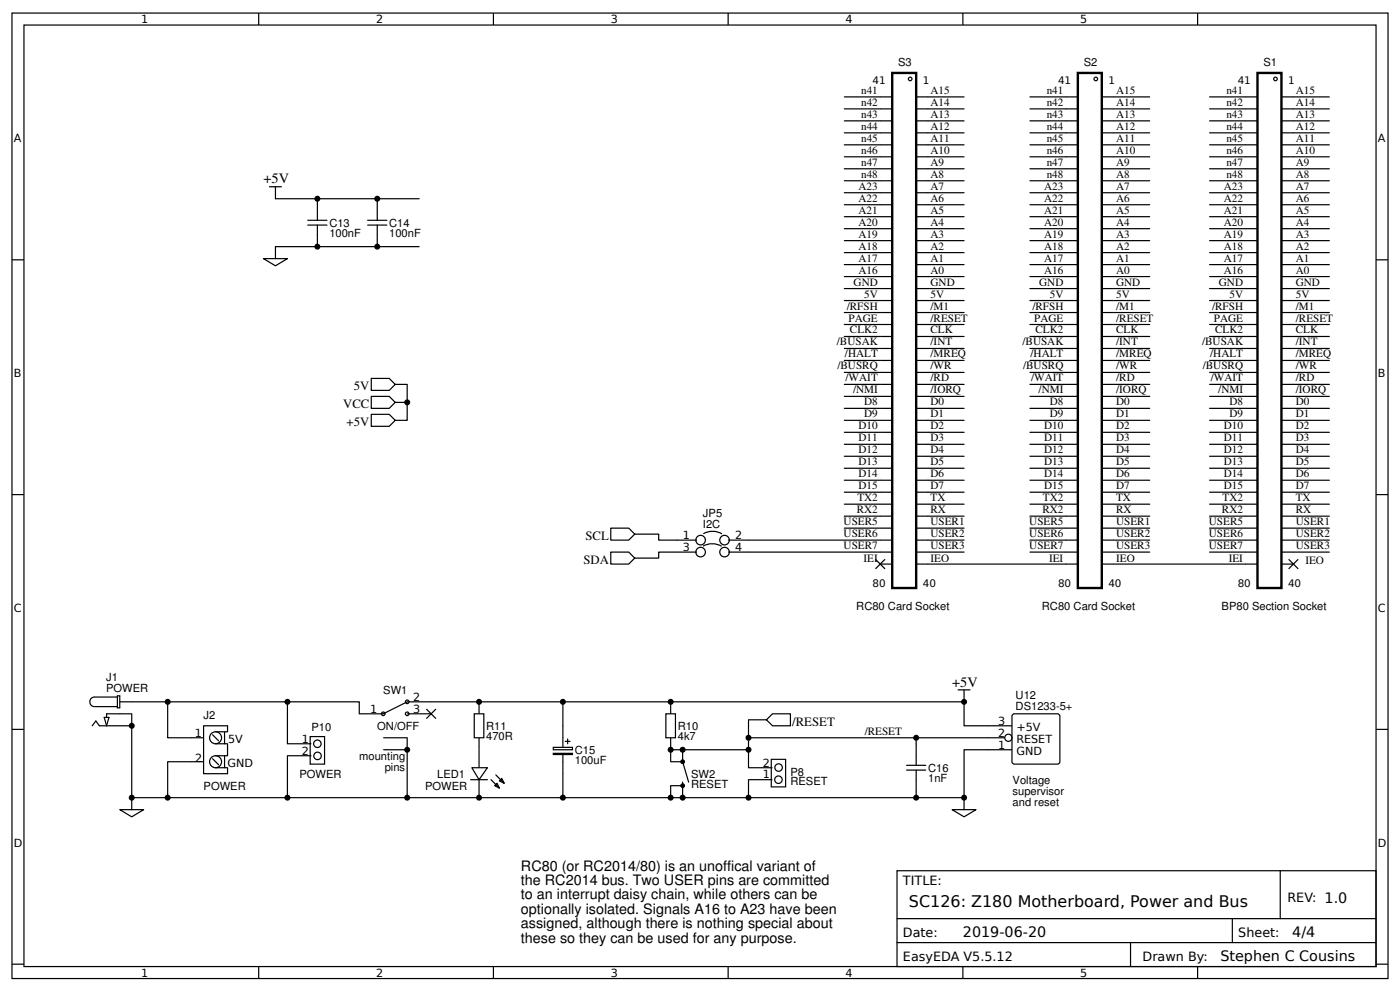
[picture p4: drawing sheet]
<svg xmlns="http://www.w3.org/2000/svg" width="309mm" height="219mm" viewBox="0 0 309 219" stroke-linecap="round" stroke-linejoin="round" font-family="sans-serif">
<g fill="none" stroke="#000" stroke-width=".26">
<path d="M2.6 2.9h304.1v213.2h-304.1zM5.3 5.5h298.7v208h-298.7zM57.1 2.9v2.6M109 2.9v2.6M160.9 2.9v2.6M212.7 2.9v2.6M264.6 2.9v2.6M285.8 21.4h7.9M285.8 24.1h7.9M285.8 26.7h7.9M285.8 29.3h7.9M285.8 32h7.9"/>
<path d="M285.8 34.6h7.9M285.8 37.3h7.9M285.8 39.9h7.9M2.6 57.4h2.7M58.2 57.1h5.3l-2.6 1.6zM59.5 41.2h2.7M60.9 41.2v2.7h31.7M68 49.7h4.2M68 48.7h4.2M70.1 43.9v4.8M70.1 49.7v4.8M92.6 54.5h-31.7v2.6"/>
<path d="M267.2 50.5h8M267.2 47.9h8M285.8 50.5h7.9M285.8 47.9h7.9M285.8 42.6h7.9M285.8 45.2h7.9M285.8 53.2h7.9M285.8 55.8h7.9M285.8 58.4h7.9M304 57.4h2.7M285.8 71.7h7.9M285.8 74.3h7.9"/>
<path d="M285.8 77h7.9M285.8 79.6h7.9M285.8 61.1h7.9M285.8 63.7h7.9M285.8 66.4h7.9M285.8 69h7.9M285.8 82.3h7.9M285.8 84.9h7.9M285.8 87.6h7.9M285.8 90.2h7.9M285.8 92.8h7.9M285.8 95.5h7.9"/>
<path d="M285.8 98.1h7.9M2.6 109.2h2.7M285.8 100.8h7.9M285.8 103.4h7.9M285.8 106.1h7.9M285.8 108.7h7.9M285.8 111.4h7.9M285.8 114h7.9M304 109.2h2.7M2.6 161.1h2.7M304 161.1h2.7M198.2 192.3h105.8v21.2h-105.8z"/>
<path d="M282.8 192.3v10.6M2.6 213h2.7M57.1 213.5v2.6M109 213.5v2.6M160.9 213.5v2.6M198.2 202.9h105.8M198.2 208.2h105.8M212.7 213.5v2.6M249.8 208.2v5.3M264.6 213.5v2.6M272.3 202.9v5.3M304 213h2.7"/>
</g>
<path d="M277.8 16.1h5.3v113.8h-5.3z" fill="none" stroke="#000" stroke-width=".53"/>
<circle cx="281.8" cy="17.4" r=".4" fill="#fff" stroke="#000" stroke-width=".26"/>
<g fill="none" stroke="#000" stroke-width=".26">
<path d="M227.5 24.1h8M227.5 26.7h8M227.5 29.3h8M227.5 32h8M227.5 34.6h8M227.5 37.3h8M227.5 39.9h8M246.1 21.4h7.9M246.1 24.1h7.9M246.1 26.7h7.9M246.1 29.3h7.9M246.1 32h7.9"/>
<path d="M246.1 34.6h7.9M246.1 37.3h7.9M246.1 39.9h7.9M267.2 24.1h10.6M267.2 26.7h10.6M267.2 29.3h10.6M267.2 32h10.6M267.2 34.6h10.6M267.2 37.3h10.6M267.2 39.9h10.6M275.2 21.4h2.6M283.1 21.4h2.7"/>
<path d="M283.1 24.1h2.7M283.1 26.7h2.7M283.1 29.3h2.7M283.1 32h2.7M283.1 34.6h2.7M283.1 37.3h2.7M283.1 39.9h2.7M227.5 42.6h8M227.5 45.2h8M227.5 47.9h8M227.5 50.5h8M227.5 53.2h8"/>
<path d="M227.5 55.8h8M227.5 58.4h8M246.1 42.6h7.9M246.1 45.2h7.9M246.1 47.9h7.9M246.1 50.5h7.9M246.1 53.2h7.9M246.1 55.8h7.9M246.1 58.4h7.9M267.2 42.6h10.6M267.2 45.2h10.6M267.2 53.2h10.6"/>
<path d="M267.2 55.8h10.6M267.2 58.4h10.6M275.2 47.9h2.6M275.2 50.5h2.6M283.1 42.6h2.7M283.1 45.2h2.7M283.1 47.9h2.7M283.1 50.5h2.7M283.1 53.2h2.7M283.1 55.8h2.7M283.1 58.4h2.7M227.5 61.1h8"/>
<path d="M227.5 63.7h8M227.5 66.4h8M227.5 69h8M227.5 71.7h8M227.5 74.3h8M227.5 77h8M227.5 79.6h8M246.1 61.1h7.9M246.1 63.7h7.9M246.1 66.4h7.9M246.1 69h7.9M246.1 71.7h7.9"/>
<path d="M246.1 74.3h7.9M246.1 77h7.9M246.1 79.6h7.9M267.2 61.1h10.6M267.2 63.7h10.6M267.2 66.4h10.6M267.2 69h10.6M267.2 71.7h10.6M267.2 74.3h10.6M267.2 77h10.6M267.2 79.6h10.6M283.1 61.1h2.7"/>
<path d="M283.1 63.7h2.7M283.1 66.4h2.7M283.1 69h2.7M283.1 71.7h2.7M283.1 74.3h2.7M283.1 77h2.7M283.1 79.6h2.7M227.5 82.3h8M227.5 84.9h8M227.5 87.6h8M227.5 90.2h8M227.5 92.8h8"/>
<path d="M227.5 95.5h8M227.5 98.1h8M246.1 82.3h7.9M246.1 84.9h7.9M246.1 87.6h7.9M246.1 90.2h7.9M246.1 92.8h7.9M246.1 95.5h7.9M246.1 98.1h7.9M267.2 82.3h10.6M267.2 84.9h10.6M267.2 87.6h10.6"/>
<path d="M267.2 90.2h10.6M267.2 92.8h10.6M267.2 95.5h10.6M267.2 98.1h10.6M283.1 82.3h2.7M283.1 84.9h2.7M283.1 87.6h2.7M283.1 90.2h2.7M283.1 92.8h2.7M283.1 95.5h2.7M283.1 98.1h2.7M227.5 100.8h8"/>
<path d="M227.5 103.4h8M227.5 106.1h8M227.5 108.7h8M227.5 111.4h8M227.5 114h8M227.5 116.7h8M227.5 119.3h8M246.1 100.8h7.9M246.1 103.4h7.9M246.1 106.1h7.9M246.1 108.7h7.9M246.1 111.4h7.9"/>
<path d="M246.1 114h7.9M246.1 116.7h7.9M246.1 119.3h7.9M267.2 100.8h10.6M267.2 103.4h10.6M267.2 106.1h10.6M267.2 108.7h10.6M267.2 111.4h10.6M267.2 114h10.6M267.2 116.7h10.6M267.2 119.3h10.6M283.1 100.8h2.7"/>
<path d="M283.1 103.4h2.7M283.1 106.1h2.7M283.1 108.7h2.7M283.1 111.4h2.7M283.1 114h2.7M283.1 116.7h10.6M283.1 119.3h10.6M227.5 121.9h8M246.1 121.9h7.9M267.2 121.9h10.6M275.2 124.6h2.6M283.1 121.9h10.6"/>
<path d="M283.1 124.6h2.7M23 158.5h1.1l-.6 1.8zM23.5 158.5v-.8h5.6v21.1M25.9 154h-5a1.06 1.06 0 0 0-1.1 1 1.06 1.06 0 0 0 1.1 1.1h5M25.9 153.7h.6v2.6h-.6zM26.5 155h52.9v2.7M37 155v8h8M95.2 155h117.8M104.8 157.7h2.1v5.3h-2.1zM105.8 155v2.7M124.4 155v10.1M147.1 157.7h2.1v5.3h-2.1z"/>
<path d="M148.2 155v2.7M169.3 159h-3.9v6.6h-17.2M170.7 157.7h3.9v2.6h-3.9l-1.4-1.3zM20.4 160.3l.8-1 .8 1h7.1M26.5 178.8h5.2l-2.6 1.6zM29.1 176.2h173.3M45 168.2h-8v8M47 167.6l1.3 1.3M47 162.3l1.3 1.3M47.6 164.3h2.7v2.6h-2.7M47.6 161.6h2.7v-1.3h-5.3v10.6h5.3v-1.3h-2.7M49.6 161.6v2.7"/>
<path d="M49.6 166.9v2.7M104 172.2h3.7M104.2 169.6h3.5l-1.9 2.6zM105.8 163v6.6M105.8 172.2v4M108.5 172.2l1.8 1.9M109.3 173.5l.5-.5 .5 1.1zM109.5 171.2l1.9 1.8M110.3 172.5l.6-.5 .5 1zM122.2 165.1h4.3v.5h-4.3zM124.4 166.7v9.5M124.9 163.8h1"/>
<path d="M125.4 163.2v1.1M148.2 163v5.2h2.6M150.8 173.5h-2.6v2.7M150.8 165.6v2.6M150.8 172.7v3.5M150.8 168.2l1.3 4.5M165.4 165.6v4h5.3M170.4 167.7h3.2v6.1h-3.2zM170.7 172.2h-5.3v4M210.3 178.8h5.3l-2.6 1.6zM213 176.2v2.6"/>
<circle cx="47.6" cy="163" r="1.32"/>
<circle cx="47.6" cy="168.2" r="1.32"/>
<circle cx="172" cy="172.2" r=".83"/>
<circle cx="172" cy="169.5" r=".83"/>
</g>
<g fill="#000" stroke="#000" stroke-width=".26">
<path d="M122.2 166.4h4.3v.3h-4.3z"/>
<path d="M284.7 123.5l2.1 2.2zM286.8 123.5l-2.1 2.2z"/>
<path d="M94.2 156.6l2.1 2.1zM96.3 156.6l-2.1 2.1z"/>
</g>
<g fill="none" stroke="#000" stroke-width=".53">
<path d="M238.1 16.1h5.3v113.8h-5.3z"/>
<circle cx="150.8" cy="173.5" r=".26"/>
<circle cx="150.8" cy="168.2" r=".26"/>
</g>
<circle cx="242.1" cy="17.4" r=".4" fill="#fff" stroke="#000" stroke-width=".26"/>
<g fill="none" stroke="#000" stroke-width=".26">
<path d="M186.5 24.1h8M186.5 26.7h8M186.5 29.3h8M186.5 32h8M186.5 34.6h8M186.5 37.3h8M186.5 39.9h8M205.1 21.4h7.9M205.1 24.1h7.9M205.1 26.7h7.9M205.1 29.3h7.9M205.1 32h7.9"/>
<path d="M205.1 34.6h7.9M205.1 37.3h7.9M205.1 39.9h7.9M235.5 21.4h2.6M235.5 24.1h2.6M235.5 26.7h2.6M235.5 29.3h2.6M235.5 32h2.6M235.5 34.6h2.6M235.5 37.3h2.6M235.5 39.9h2.6M243.4 21.4h2.7"/>
<path d="M243.4 24.1h2.7M243.4 26.7h2.7M243.4 29.3h2.7M243.4 32h2.7M243.4 34.6h2.7M243.4 37.3h2.7M243.4 39.9h2.7M186.5 42.6h8M186.5 45.2h8M186.5 47.9h8M186.5 50.5h8M186.5 53.2h8"/>
<path d="M186.5 55.8h8M186.5 58.4h8M205.1 42.6h7.9M205.1 45.2h7.9M205.1 47.9h7.9M205.1 50.5h7.9M205.1 53.2h7.9M205.1 55.8h7.9M205.1 58.4h7.9M235.5 42.6h2.6M235.5 45.2h2.6M235.5 47.9h2.6"/>
<path d="M235.5 50.5h2.6M235.5 53.2h2.6M235.5 55.8h2.6M235.5 58.4h2.6M243.4 42.6h2.7M243.4 45.2h2.7M243.4 47.9h2.7M243.4 50.5h2.7M243.4 53.2h2.7M243.4 55.8h2.7M243.4 58.4h2.7M186.5 61.1h8"/>
<path d="M186.5 63.7h8M186.5 66.4h8M186.5 69h8M186.5 71.7h8M186.5 74.3h8M186.5 77h8M186.5 79.6h8M205.1 61.1h7.9M205.1 63.7h7.9M205.1 66.4h7.9M205.1 69h7.9M205.1 71.7h7.9"/>
<path d="M205.1 74.3h7.9M205.1 77h7.9M205.1 79.6h7.9M235.5 61.1h2.6M235.5 63.7h2.6M235.5 66.4h2.6M235.5 69h2.6M235.5 71.7h2.6M235.5 74.3h2.6M235.5 77h2.6M235.5 79.6h2.6M243.4 61.1h2.7"/>
<path d="M243.4 63.7h2.7M243.4 66.4h2.7M243.4 69h2.7M243.4 71.7h2.7M243.4 74.3h2.7M243.4 77h2.7M243.4 79.6h2.7M186.5 82.3h8M186.5 84.9h8M186.5 87.6h8M186.5 90.2h8M186.5 92.8h8"/>
<path d="M186.5 95.5h8M186.5 98.1h8M205.1 82.3h7.9M205.1 84.9h7.9M205.1 87.6h7.9M205.1 90.2h7.9M205.1 92.8h7.9M205.1 95.5h7.9M205.1 98.1h7.9M235.5 82.3h2.6M235.5 84.9h2.6M235.5 87.6h2.6"/>
<path d="M235.5 90.2h2.6M235.5 92.8h2.6M235.5 95.5h2.6M235.5 98.1h2.6M243.4 82.3h2.7M243.4 84.9h2.7M243.4 87.6h2.7M243.4 90.2h2.7M243.4 92.8h2.7M243.4 95.5h2.7M243.4 98.1h2.7M165.4 119.3h29.1"/>
<path d="M186.5 100.8h8M186.5 103.4h8M186.5 106.1h8M186.5 108.7h8M186.5 111.4h8M186.5 114h8M186.5 116.7h8M205.1 100.8h7.9M205.1 103.4h7.9M205.1 106.1h7.9M205.1 108.7h7.9M205.1 111.4h7.9"/>
<path d="M205.1 114h7.9M205.1 116.7h7.9M205.1 119.3h7.9M235.5 100.8h2.6M235.5 103.4h2.6M235.5 106.1h2.6M235.5 108.7h2.6M235.5 111.4h2.6M235.5 114h2.6M235.5 116.7h2.6M235.5 119.3h2.6M243.4 100.8h2.7"/>
<path d="M243.4 103.4h2.7M243.4 106.1h2.7M243.4 108.7h2.7M243.4 111.4h2.7M243.4 114h2.7M243.4 116.7h2.7M243.4 119.3h2.7M165.4 121.9h29.1M205.1 121.9h7.9M235.5 121.9h2.6M235.5 124.6h2.6M243.4 121.9h2.7"/>
<path d="M243.4 124.6h31.8"/>
</g>
<path d="M193.4 123.5l2.1 2.2zM195.5 123.5l-2.1 2.2z" fill="#000" stroke="#000" stroke-width=".26"/>
<path d="M197.1 16.1h5.3v113.8h-5.3z" fill="none" stroke="#000" stroke-width=".53"/>
<circle cx="201.1" cy="17.4" r=".4" fill="#fff" stroke="#000" stroke-width=".26"/>
<g fill="none" stroke="#000" stroke-width=".26">
<path d="M186.5 21.4h10.6M194.5 24.1h2.6M194.5 26.7h2.6M194.5 29.3h2.6M194.5 32h2.6M194.5 34.6h2.6M194.5 37.3h2.6M194.5 39.9h2.6M202.4 21.4h2.7M202.4 24.1h2.7M202.4 26.7h2.7M202.4 29.3h2.7"/>
<path d="M202.4 32h2.7M202.4 34.6h2.7M202.4 37.3h2.7M202.4 39.9h2.7M227.5 21.4h8M267.2 21.4h8M81.2 49.7h4.3M81.2 48.7h4.3M83.3 43.9v4.8M83.3 49.7v4.8M194.5 42.6h2.6M194.5 45.2h2.6"/>
<path d="M194.5 47.9h2.6M194.5 50.5h2.6M194.5 53.2h2.6M194.5 55.8h2.6M194.5 58.4h2.6M202.4 42.6h2.7M202.4 45.2h2.7M202.4 47.9h2.7M202.4 50.5h2.7M202.4 53.2h2.7M202.4 55.8h2.7M202.4 58.4h2.7"/>
<path d="M194.5 61.1h2.6M194.5 63.7h2.6M194.5 66.4h2.6M194.5 69h2.6M194.5 71.7h2.6M194.5 74.3h2.6M194.5 77h2.6M194.5 79.6h2.6M202.4 61.1h2.7M202.4 63.7h2.7M202.4 66.4h2.7M202.4 69h2.7"/>
<path d="M202.4 71.7h2.7M202.4 74.3h2.7M202.4 77h2.7M202.4 79.6h2.7M82 83.6h4l1.3 1.3-1.3 1.3h-4zM82 87.6h4l1.3 1.3-1.3 1.3h-4zM82 91.5h4l1.3 1.3-1.3 1.4h-4zM87.3 84.9h2.7v7.9h-2.7M87.3 88.9h2.7M194.5 82.3h2.6M194.5 84.9h2.6M194.5 87.6h2.6"/>
<path d="M194.5 90.2h2.6M194.5 92.8h2.6M194.5 95.5h2.6M194.5 98.1h2.6M202.4 82.3h2.7M202.4 84.9h2.7M202.4 87.6h2.7M202.4 90.2h2.7M202.4 92.8h2.7M202.4 95.5h2.7M202.4 98.1h2.7M134.9 116.7h4l1.3 1.3-1.3 1.3h-4z"/>
<path d="M140.2 118h5.3v1.3h8.5M155.4 117.9a4 4 0 0 1 4.1 0M160.9 119.3h4.5M194.5 100.8h2.6M194.5 103.4h2.6M194.5 106.1h2.6M194.5 108.7h2.6M194.5 111.4h2.6M194.5 114h2.6M194.5 116.7h2.6M194.5 119.3h2.6M202.4 100.8h2.7"/>
<path d="M202.4 103.4h2.7M202.4 106.1h2.7M202.4 108.7h2.7M202.4 111.4h2.7M202.4 114h2.7M202.4 116.7h2.7M202.4 119.3h2.7M134.9 121.9h4l1.3 1.4-1.3 1.3h-4zM154 121.9h-8.5v1.4h-5.3M155.3 120.6a4 4 0 0 1 4.1 .1M160.9 121.9h4.5M194.5 121.9h2.6"/>
<path d="M194.5 124.6h2.6M202.4 121.9h2.7M202.4 124.6h33.1M63.5 155v9.3h5.3M90 157.7h5.2M95.2 155h-5.2l-5.3 2.7h-5.3M211.7 152.4h2.6M213 152.4v7.9h10.6M223.6 157.9l.5-.2h9.5l.5 .2 .1 10.3-.3 .5-9.8 .1-.5-.3zM68.5 162.7h3.2v6.1h-3.2zM68.8 166.9h-5.3v9.3M84.7 163h5.3v13.2"/>
<path d="M84.7 165.6h5.3M165.4 163h56.6M200.3 170.1h4.2M200.3 169h4.2M202.4 163v6M223.6 165.6h-10.6v10.6h-10.6v-6.1"/>
<circle cx="154.8" cy="119.3" r="1.06"/>
<circle cx="160.1" cy="119.3" r="1.06"/>
<circle cx="154.8" cy="121.9" r="1.06"/>
<circle cx="160.1" cy="121.9" r="1.06"/>
<circle cx="84.7" cy="157.7" r=".4"/>
<circle cx="90" cy="157.7" r=".4"/>
<circle cx="90" cy="155" r=".4"/>
<circle cx="70.1" cy="164.3" r=".83"/>
<circle cx="70.1" cy="167" r=".83"/>
<circle cx="222.8" cy="163" r=".79"/>
</g>
<g fill="#000">
<circle cx="70.1" cy="54.5" r=".66"/>
<circle cx="70.1" cy="43.9" r=".66"/>
<circle cx="83.3" cy="43.9" r=".66"/>
<circle cx="83.3" cy="54.5" r=".66"/>
<circle cx="90" cy="88.9" r=".66"/>
<circle cx="37" cy="155" r=".66"/>
<circle cx="63.5" cy="155" r=".66"/>
<circle cx="105.8" cy="155" r=".66"/>
<circle cx="124.4" cy="155" r=".66"/>
<circle cx="148.2" cy="155" r=".66"/>
<circle cx="213" cy="155" r=".66"/>
<circle cx="29.1" cy="160.3" r=".66"/>
<circle cx="29.1" cy="176.2" r=".66"/>
<circle cx="37" cy="176.2" r=".66"/>
<circle cx="63.5" cy="176.2" r=".66"/>
<circle cx="90" cy="165.6" r=".66"/>
<circle cx="90" cy="176.2" r=".66"/>
<circle cx="105.8" cy="176.2" r=".66"/>
<circle cx="124.4" cy="176.2" r=".66"/>
<circle cx="148.2" cy="165.6" r=".66"/>
<circle cx="148.2" cy="176.2" r=".66"/>
<circle cx="150.8" cy="165.6" r=".66"/>
<circle cx="150.8" cy="176.2" r=".66"/>
<circle cx="165.4" cy="165.6" r=".66"/>
<circle cx="165.4" cy="163" r=".66"/>
<circle cx="165.4" cy="176.2" r=".66"/>
<circle cx="202.4" cy="163" r=".66"/>
<circle cx="202.4" cy="176.2" r=".66"/>
<circle cx="213" cy="176.2" r=".66"/>
</g>
<text font-size="3.5" x="200.8" y="200.3">SC126: Z180 Motherboard, Power and Bus</text>
<g font-size="3.2">
<text x="58.2" y="40.4">+5V</text>
<text x="210.3" y="151.8">+5V</text>
<text x="115.1" y="192.3">RC80 (or RC2014/80) is an unoffical variant of</text>
<text x="115.1" y="195.5">the RC2014 bus. Two USER pins are committed</text>
<text x="115.1" y="198.7">to an interrupt daisy chain, while others can be</text>
<text x="115.1" y="201.9">optionally isolated. Signals A16 to A23 have been</text>
<text x="115.1" y="205">assigned, although there is nothing special about</text>
<text x="115.1" y="208.2">these so they can be used for any purpose.</text>
<text x="212.7" y="206.9">2019-06-20</text>
<text x="285.5" y="206.9">4/4</text>
<text x="269.6" y="212.2">Stephen C Cousins</text>
</g>
<g font-size="2.8">
<text x="78.2" y="86.2">5V</text>
<text x="75.8" y="90.2">VCC</text>
<text x="76.6" y="94.2">+5V</text>
<text x="129.4" y="119.3">SCL</text>
<text x="128.9" y="124.6">SDA</text>
<text x="175" y="160.3">/RESET</text>
<text x="199.5" y="195.5">TITLE:</text>
<text x="284.4" y="199.2">REV: 1.0</text>
<text x="199.5" y="206.9">Date:</text>
<text x="273.6" y="206.9">Sheet:</text>
<text x="199.5" y="212.2">EasyEDA V5.5.12</text>
<text x="252.4" y="212.2">Drawn By:</text>
</g>
<g font-size="2.5">
<text x="31.2" y="5.1">1</text>
<text x="83.1" y="5.1">2</text>
<text x="134.9" y="5.1">3</text>
<text x="186.8" y="5.1">4</text>
<text x="238.7" y="5.1">5</text>
<text x="198.4" y="14.7">S3</text>
<text x="239.4" y="14.7">S2</text>
<text x="279.1" y="14.7">S1</text>
<text x="190.2" y="23.4">n42</text>
<text x="190.2" y="20.7">n41</text>
<text x="205.6" y="20.7">A15</text>
<text x="205.6" y="23.4">A14</text>
<text x="231.2" y="23.4">n42</text>
<text x="231.2" y="20.7">n41</text>
<text x="246.6" y="20.7">A15</text>
<text x="246.6" y="23.4">A14</text>
<text x="270.9" y="23.4">n42</text>
<text x="270.9" y="20.7">n41</text>
<text x="286.3" y="20.7">A15</text>
<text x="286.3" y="23.4">A14</text>
<text x="190.2" y="26">n43</text>
<text x="190.2" y="28.7">n44</text>
<text x="205.6" y="26">A13</text>
<text x="205.6" y="28.7">A12</text>
<text x="231.2" y="26">n43</text>
<text x="231.2" y="28.7">n44</text>
<text x="246.6" y="26">A13</text>
<text x="246.6" y="28.7">A12</text>
<text x="270.9" y="26">n43</text>
<text x="270.9" y="28.7">n44</text>
<text x="286.3" y="26">A13</text>
<text x="286.3" y="28.7">A12</text>
<text x="3" y="31.5">A</text>
<text x="190.2" y="31.3">n45</text>
<text x="190.2" y="34">n46</text>
<text x="205.6" y="31.3">A11</text>
<text x="205.6" y="34">A10</text>
<text x="231.2" y="31.3">n45</text>
<text x="231.2" y="34">n46</text>
<text x="246.6" y="31.3">A11</text>
<text x="246.6" y="34">A10</text>
<text x="270.9" y="31.3">n45</text>
<text x="270.9" y="34">n46</text>
<text x="286.3" y="31.3">A11</text>
<text x="286.3" y="34">A10</text>
<text x="304.4" y="31.5">A</text>
<text x="189.7" y="41.9">A23</text>
<text x="190.2" y="36.6">n47</text>
<text x="190.2" y="39.3">n48</text>
<text x="205.6" y="36.6">A9</text>
<text x="205.6" y="39.3">A8</text>
<text x="205.6" y="41.9">A7</text>
<text x="230.7" y="41.9">A23</text>
<text x="231.2" y="36.6">n47</text>
<text x="231.2" y="39.3">n48</text>
<text x="246.6" y="36.6">A9</text>
<text x="246.6" y="39.3">A8</text>
<text x="246.6" y="41.9">A7</text>
<text x="270.4" y="41.9">A23</text>
<text x="270.9" y="36.6">n47</text>
<text x="270.9" y="39.3">n48</text>
<text x="286.3" y="36.6">A9</text>
<text x="286.3" y="39.3">A8</text>
<text x="286.3" y="41.9">A7</text>
<text x="189.7" y="44.6">A22</text>
<text x="189.7" y="47.2">A21</text>
<text x="205.6" y="44.6">A6</text>
<text x="205.6" y="47.2">A5</text>
<text x="230.7" y="44.6">A22</text>
<text x="230.7" y="47.2">A21</text>
<text x="246.6" y="44.6">A6</text>
<text x="246.6" y="47.2">A5</text>
<text x="270.4" y="44.6">A22</text>
<text x="270.4" y="47.2">A21</text>
<text x="286.3" y="44.6">A6</text>
<text x="286.3" y="47.2">A5</text>
<text x="72.8" y="52.4">100nF</text>
<text x="72.8" y="50">C13</text>
<text x="86" y="52.4">100nF</text>
<text x="86" y="50">C14</text>
<text x="189.7" y="49.8">A20</text>
<text x="189.7" y="52.5">A19</text>
<text x="205.6" y="49.8">A4</text>
<text x="205.6" y="52.5">A3</text>
<text x="230.7" y="49.8">A20</text>
<text x="230.7" y="52.5">A19</text>
<text x="246.6" y="49.8">A4</text>
<text x="246.6" y="52.5">A3</text>
<text x="270.4" y="49.8">A20</text>
<text x="270.4" y="52.5">A19</text>
<text x="286.3" y="49.8">A4</text>
<text x="286.3" y="52.5">A3</text>
<text x="189.7" y="55.1">A18</text>
<text x="189.7" y="57.8">A17</text>
<text x="205.6" y="55.1">A2</text>
<text x="205.6" y="57.8">A1</text>
<text x="230.7" y="55.1">A18</text>
<text x="230.7" y="57.8">A17</text>
<text x="246.6" y="55.1">A2</text>
<text x="246.6" y="57.8">A1</text>
<text x="270.4" y="55.1">A18</text>
<text x="270.4" y="57.8">A17</text>
<text x="286.3" y="55.1">A2</text>
<text x="286.3" y="57.8">A1</text>
<text x="188.6" y="63.1">GND</text>
<text x="189.7" y="60.4">A16</text>
<text x="190.9" y="65.7">5V</text>
<text x="205.6" y="60.4">A0</text>
<text x="205.6" y="63.1">GND</text>
<text x="205.6" y="65.7">5V</text>
<text x="229.6" y="63.1">GND</text>
<text x="230.7" y="60.4">A16</text>
<text x="231.9" y="65.7">5V</text>
<text x="246.6" y="60.4">A0</text>
<text x="246.6" y="63.1">GND</text>
<text x="246.6" y="65.7">5V</text>
<text x="269.3" y="63.1">GND</text>
<text x="270.4" y="60.4">A16</text>
<text x="271.6" y="65.7">5V</text>
<text x="286.3" y="60.4">A0</text>
<text x="286.3" y="63.1">GND</text>
<text x="286.3" y="65.7">5V</text>
<text x="187.1" y="68.4">/RFSH</text>
<text x="187.5" y="71">PAGE</text>
<text x="205.6" y="68.4">/M1</text>
<text x="205.6" y="71">/RESET</text>
<text x="228.1" y="68.4">/RFSH</text>
<text x="228.5" y="71">PAGE</text>
<text x="246.6" y="68.4">/M1</text>
<text x="246.6" y="71">/RESET</text>
<text x="267.8" y="68.4">/RFSH</text>
<text x="268.2" y="71">PAGE</text>
<text x="286.3" y="68.4">/M1</text>
<text x="286.3" y="71">/RESET</text>
<text x="184.9" y="76.3">/BUSAK</text>
<text x="187.8" y="73.7">CLK2</text>
<text x="205.6" y="73.7">CLK</text>
<text x="205.6" y="76.3">/INT</text>
<text x="225.9" y="76.3">/BUSAK</text>
<text x="228.8" y="73.7">CLK2</text>
<text x="246.6" y="73.7">CLK</text>
<text x="246.6" y="76.3">/INT</text>
<text x="265.6" y="76.3">/BUSAK</text>
<text x="268.5" y="73.7">CLK2</text>
<text x="286.3" y="73.7">CLK</text>
<text x="286.3" y="76.3">/INT</text>
<text x="3" y="83.3">B</text>
<text x="185" y="81.6">/BUSRQ</text>
<text x="186.7" y="79">/HALT</text>
<text x="205.6" y="79">/MREQ</text>
<text x="205.6" y="81.6">/WR</text>
<text x="226" y="81.6">/BUSRQ</text>
<text x="227.7" y="79">/HALT</text>
<text x="246.6" y="79">/MREQ</text>
<text x="246.6" y="81.6">/WR</text>
<text x="265.7" y="81.6">/BUSRQ</text>
<text x="267.4" y="79">/HALT</text>
<text x="286.3" y="79">/MREQ</text>
<text x="286.3" y="81.6">/WR</text>
<text x="304.4" y="83.3">B</text>
<text x="186.8" y="84.2">/WAIT</text>
<text x="188.5" y="86.9">/NMI</text>
<text x="190.9" y="89.5">D8</text>
<text x="205.6" y="84.2">/RD</text>
<text x="205.6" y="86.9">/IORQ</text>
<text x="205.6" y="89.5">D0</text>
<text x="227.8" y="84.2">/WAIT</text>
<text x="229.5" y="86.9">/NMI</text>
<text x="231.9" y="89.5">D8</text>
<text x="246.6" y="84.2">/RD</text>
<text x="246.6" y="86.9">/IORQ</text>
<text x="246.6" y="89.5">D0</text>
<text x="267.5" y="84.2">/WAIT</text>
<text x="269.1" y="86.9">/NMI</text>
<text x="271.6" y="89.5">D8</text>
<text x="286.3" y="84.2">/RD</text>
<text x="286.3" y="86.9">/IORQ</text>
<text x="286.3" y="89.5">D0</text>
<text x="189.7" y="94.8">D10</text>
<text x="190.9" y="92.2">D9</text>
<text x="205.6" y="92.2">D1</text>
<text x="205.6" y="94.8">D2</text>
<text x="230.7" y="94.8">D10</text>
<text x="231.9" y="92.2">D9</text>
<text x="246.6" y="92.2">D1</text>
<text x="246.6" y="94.8">D2</text>
<text x="270.4" y="94.8">D10</text>
<text x="271.6" y="92.2">D9</text>
<text x="286.3" y="92.2">D1</text>
<text x="286.3" y="94.8">D2</text>
<text x="189.7" y="97.5">D11</text>
<text x="189.7" y="100.1">D12</text>
<text x="205.6" y="97.5">D3</text>
<text x="205.6" y="100.1">D4</text>
<text x="230.7" y="97.5">D11</text>
<text x="230.7" y="100.1">D12</text>
<text x="246.6" y="97.5">D3</text>
<text x="246.6" y="100.1">D4</text>
<text x="270.4" y="97.5">D11</text>
<text x="270.4" y="100.1">D12</text>
<text x="286.3" y="97.5">D3</text>
<text x="286.3" y="100.1">D4</text>
<text x="189.7" y="102.8">D13</text>
<text x="189.7" y="105.4">D14</text>
<text x="205.6" y="102.8">D5</text>
<text x="205.6" y="105.4">D6</text>
<text x="230.7" y="102.8">D13</text>
<text x="230.7" y="105.4">D14</text>
<text x="246.6" y="102.8">D5</text>
<text x="246.6" y="105.4">D6</text>
<text x="270.4" y="102.8">D13</text>
<text x="270.4" y="105.4">D14</text>
<text x="286.3" y="102.8">D5</text>
<text x="286.3" y="105.4">D6</text>
<text x="189.3" y="113.3">RX2</text>
<text x="189.4" y="110.7">TX2</text>
<text x="189.7" y="108.1">D15</text>
<text x="205.6" y="108.1">D7</text>
<text x="205.6" y="110.7">TX</text>
<text x="205.6" y="113.3">RX</text>
<text x="230.3" y="113.3">RX2</text>
<text x="230.4" y="110.7">TX2</text>
<text x="230.7" y="108.1">D15</text>
<text x="246.6" y="108.1">D7</text>
<text x="246.6" y="110.7">TX</text>
<text x="246.6" y="113.3">RX</text>
<text x="270" y="113.3">RX2</text>
<text x="270.1" y="110.7">TX2</text>
<text x="270.4" y="108.1">D15</text>
<text x="286.3" y="108.1">D7</text>
<text x="286.3" y="110.7">TX</text>
<text x="286.3" y="113.3">RX</text>
<text x="150.8" y="119">1</text>
<text x="155.3" y="116.6">I2C</text>
<text x="155.3" y="114.2">JP5</text>
<text x="162.5" y="119">2</text>
<text x="186.4" y="116">USER5</text>
<text x="186.4" y="118.6">USER6</text>
<text x="205.6" y="116">USER1</text>
<text x="205.6" y="118.6">USER2</text>
<text x="227.4" y="116">USER5</text>
<text x="227.4" y="118.6">USER6</text>
<text x="246.6" y="116">USER1</text>
<text x="246.6" y="118.6">USER2</text>
<text x="267.1" y="116">USER5</text>
<text x="267.1" y="118.6">USER6</text>
<text x="286.3" y="116">USER1</text>
<text x="286.3" y="118.6">USER2</text>
<text x="150.8" y="121.7">3</text>
<text x="162.5" y="121.7">4</text>
<text x="186.4" y="121.3">USER7</text>
<text x="190.8" y="124.1">IEI</text>
<text x="205.6" y="121.3">USER3</text>
<text x="205.6" y="124.1">IEO</text>
<text x="227.4" y="121.3">USER7</text>
<text x="231.8" y="124.1">IEI</text>
<text x="246.6" y="121.3">USER3</text>
<text x="246.6" y="124.1">IEO</text>
<text x="267.1" y="121.3">USER7</text>
<text x="271.5" y="124.1">IEI</text>
<text x="286.3" y="121.3">USER3</text>
<text x="288.4" y="124.6">IEO</text>
<text x="3" y="135.2">C</text>
<text x="189.2" y="134.6">RC80 Card Socket</text>
<text x="230.2" y="134.6">RC80 Card Socket</text>
<text x="269.9" y="134.6">BP80 Section Socket</text>
<text x="304.4" y="135.2">C</text>
<text x="23.4" y="152.9">POWER</text>
<text x="23.4" y="150.5">J1</text>
<text x="84.7" y="153.3">SW1</text>
<text x="91.3" y="154.8">2</text>
<text x="224.4" y="154.5">U12</text>
<text x="45" y="158.9">J2</text>
<text x="68.8" y="161.5">P10</text>
<text x="81.8" y="157.4">1</text>
<text x="83.3" y="161.2">ON/OFF</text>
<text x="91.3" y="157.4">3</text>
<text x="107.4" y="161.2">R11</text>
<text x="149.8" y="161.2">R10</text>
<text x="220.5" y="160">3</text>
<text x="224.4" y="156.9">DS1233-5+</text>
<text x="224.6" y="161.4">+5V</text>
<text x="43.1" y="162.9">1</text>
<text x="50.4" y="164">5V</text>
<text x="66.7" y="164">1</text>
<text x="66.7" y="166.7">2</text>
<text x="79.4" y="167.9">mounting</text>
<text x="107.4" y="163.5">470R</text>
<text x="127" y="166.5">C15</text>
<text x="149.8" y="163.5">4k7</text>
<text x="191" y="162.3">/RESET</text>
<text x="220.5" y="165.3">1</text>
<text x="220.5" y="162.7">2</text>
<text x="224.6" y="166.7">GND</text>
<text x="224.6" y="164">RESET</text>
<text x="43.1" y="168.2">2</text>
<text x="50.3" y="169.3">GND</text>
<text x="66.1" y="171.8">POWER</text>
<text x="85" y="170.3">pins</text>
<text x="96.6" y="171.8">LED1</text>
<text x="127" y="168.8">100uF</text>
<text x="152.7" y="171.7">SW2</text>
<text x="168.5" y="172">1</text>
<text x="168.5" y="169.3">2</text>
<text x="174.6" y="173.4">RESET</text>
<text x="174.6" y="171.3">P8</text>
<text x="205.1" y="172.8">1nF</text>
<text x="205.1" y="170.4">C16</text>
<text x="223.7" y="173.1">Voltage</text>
<text x="45" y="174.5">POWER</text>
<text x="93.9" y="174.4">POWER</text>
<text x="152.7" y="174.1">RESET</text>
<text x="223.7" y="175.6">supervisor</text>
<text x="223.7" y="178.1">and reset</text>
<text x="3" y="187">D</text>
<text x="304.4" y="187">D</text>
<text x="31.2" y="215.7">1</text>
<text x="83.1" y="215.7">2</text>
<text x="134.9" y="215.7">3</text>
<text x="186.8" y="215.7">4</text>
<text x="238.7" y="215.7">5</text>
</g>
<g font-size="2.3">
<text x="192.7" y="18.5">41</text>
<text x="203.9" y="18.5">1</text>
<text x="233.7" y="18.5">41</text>
<text x="244.9" y="18.5">1</text>
<text x="273.4" y="18.5">41</text>
<text x="284.6" y="18.5">1</text>
<text x="192.7" y="129.6">80</text>
<text x="203.9" y="129.6">40</text>
<text x="233.7" y="129.6">80</text>
<text x="244.9" y="129.6">40</text>
<text x="273.4" y="129.6">80</text>
<text x="284.6" y="129.6">40</text>
</g>
</svg>
